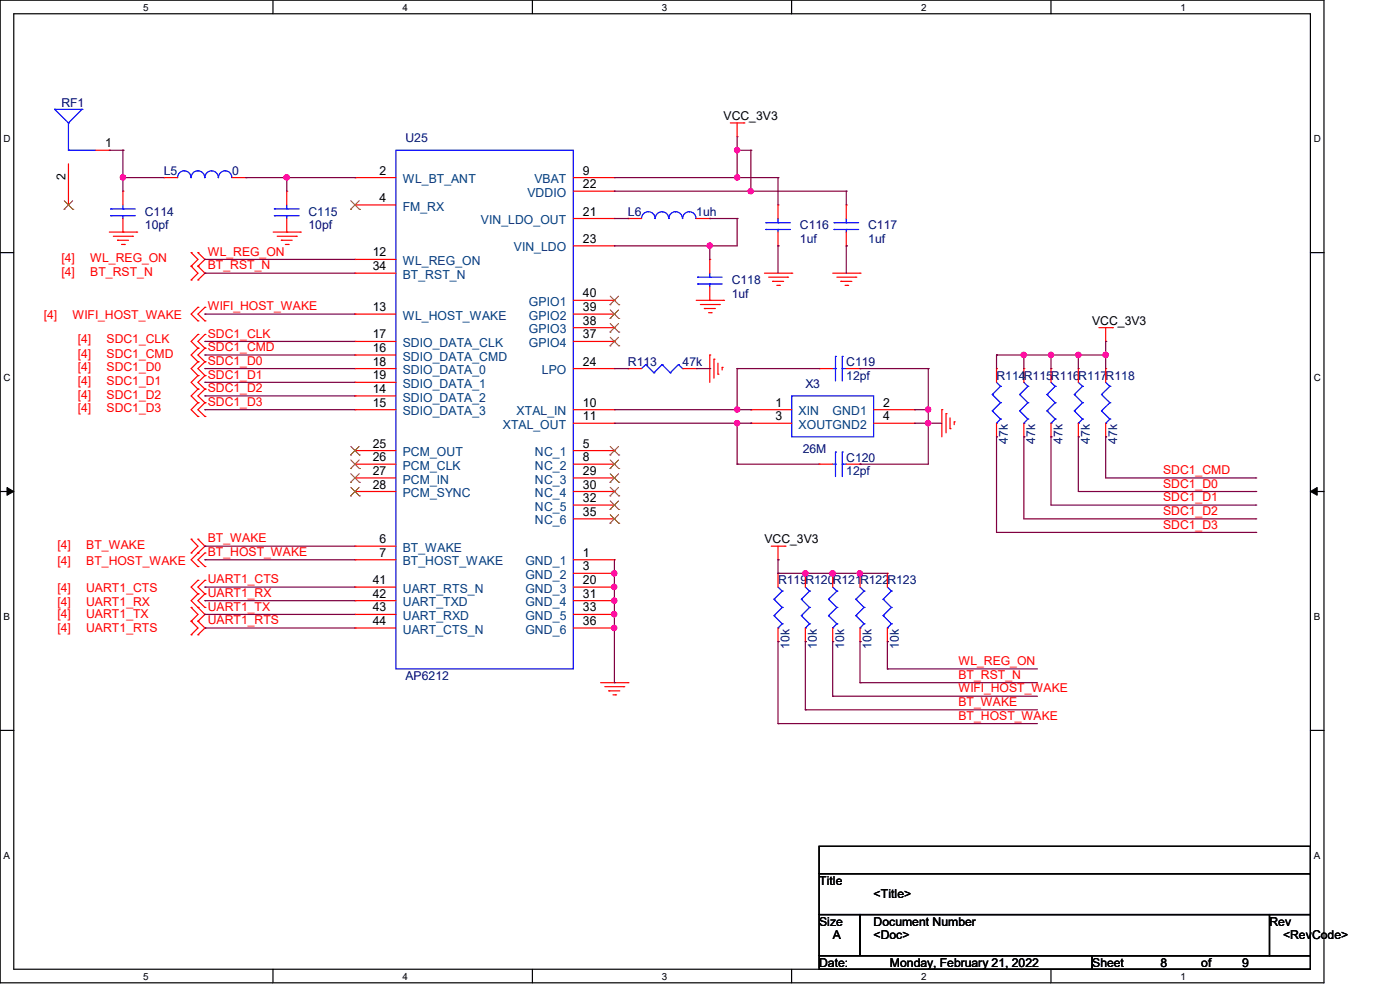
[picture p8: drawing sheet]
<svg xmlns="http://www.w3.org/2000/svg" width="297mm" height="210mm" viewBox="0 0 297 210" stroke-linecap="round" stroke-linejoin="round" font-family="sans-serif">
<path d="M0 0h280.9v208.5h-280.9zM2.9 2.9h275.1v202.7h-275.1z" fill="none" stroke="#000" stroke-width=".25"/>
<g fill="#fff">
<path d="M30.4 .3h1.1v2.4h-1.1z"/>
<path d="M30.4 205.9h1.1v2.3h-1.1z"/>
</g>
<path d="M57.9 0v2.9M57.9 205.6v2.9" fill="none" stroke="#000" stroke-width=".25"/>
<g fill="#fff">
<path d="M85.4 .3h1.1v2.4h-1.1z"/>
<path d="M85.4 205.9h1.1v2.3h-1.1z"/>
</g>
<path d="M112.9 0v2.9M112.9 205.6v2.9" fill="none" stroke="#000" stroke-width=".25"/>
<g fill="#fff">
<path d="M140.4 .3h1.2v2.4h-1.2z"/>
<path d="M140.4 205.9h1.2v2.3h-1.2z"/>
</g>
<path d="M167.9 0v2.9M167.9 205.6v2.9" fill="none" stroke="#000" stroke-width=".25"/>
<g fill="#fff">
<path d="M195.4 .3h1.2v2.4h-1.2z"/>
<path d="M195.4 205.9h1.2v2.3h-1.2z"/>
</g>
<path d="M223 0v2.9M223 205.6v2.9" fill="none" stroke="#000" stroke-width=".25"/>
<g fill="#fff">
<path d="M250.4 .3h1.2v2.4h-1.2z"/>
<path d="M250.4 205.9h1.2v2.3h-1.2z"/>
<path d="M.8 28.2h1.4v2.4h-1.4z"/>
<path d="M278.7 28.2h1.5v2.4h-1.5z"/>
<path d="M.8 78.9h1.4v2.3h-1.4z"/>
<path d="M278.7 78.9h1.5v2.3h-1.5z"/>
</g>
<path d="M0 53.6h2.9M278 53.6h2.9" fill="none" stroke="#000" stroke-width=".25"/>
<g fill="#fff">
<path d="M.8 129.6h1.3v2.3h-1.3z"/>
<path d="M278.7 129.6h1.4v2.3h-1.4z"/>
</g>
<path d="M0 104.3h2.9M278 104.3h2.9" fill="none" stroke="#000" stroke-width=".25"/>
<path d="M1.5 103.4l1.4 .9-1.4 .8zM278 104.3l1.4-.9v1.7z" fill="#000" stroke="#000" stroke-width=".21"/>
<g fill="#fff">
<path d="M.8 180.3h1.3v2.3h-1.3z"/>
<path d="M278.7 180.3h1.4v2.3h-1.4z"/>
</g>
<path d="M0 154.9h2.9M278 154.9h2.9M173.8 179.5h104.2v5.8h-104.2zM173.8 185.3h104.2v8.7h-104.2zM173.8 194h8.7v8.7h-8.7zM182.5 194h86.8v8.7h-86.8zM269.3 194h8.7v8.7h-8.7zM173.8 202.7h57.9v2.9h-57.9zM231.7 202.7h46.3v2.9h-46.3z" fill="none" stroke="#000" stroke-width=".25"/>
<g fill="none" stroke="#f00" stroke-width=".25">
<path d="M14.5 34.8v8.7M20.3 31.9h2.9M23.2 31.9h.1M34.8 37.7h.1M34.8 37.7h2.9M49.2 37.7h3M52.2 37.7h.1M75.3 37.7h.1M75.3 37.7h8.7M121.6 37.7h8.7M130.3 37.7h.1M154.9 26.1h2.9"/>
<path d="M156.4 29h.1M156.4 26.1v2.9M157.8 26.1h.1M14.5 43.5h.1M23.2 49.2h5.8M24 50.1h4.1M24.9 51h.1M24.9 51h2.4M25.8 51.9h.6M26.1 49.2h.1M26.1 40.6h.1M26.1 40.6v2.9"/>
<path d="M26.1 46.4v2.8M26.4 51.9h.1M28.1 50.1h.1M29 49.2h.1M40.6 56.5h.1M40.6 59.4h.1M40.6 53.6h.1M40.6 56.5l1.4 1.5-1.4 1.4M40.6 53.6l1.4 1.4-1.4 1.5M42 59.4h.1M42 56.5h.1M42 53.6h.1"/>
<path d="M42 56.5l1.5 1.5-1.5 1.4M42 53.6l1.5 1.4-1.5 1.5M58 49.2h5.7M58.8 50.1h4.1M59.7 51h.1M59.7 51h2.3M60.5 51.9h.6M60.8 49.2h.1M60.8 40.6h.1M60.8 40.6v2.9M60.8 46.4v2.8M61.1 51.9h.1"/>
<path d="M62.9 50.1h.1M63.7 49.2h.1M75.3 43.5h.1M75.3 55h.1M75.3 58h.1M75.3 58h8.7M75.3 43.5h8.7M75.3 55h8.7M121.6 46.4h8.7M121.6 40.6h8.7M121.6 52.2h8.7M130.3 46.4h.1"/>
<path d="M130.3 40.6h.1M130.3 52.2h.1M133.2 46.4h.1M133.2 46.4h2.9M147.7 46.4h2.9M150.6 46.4h.1M150.6 55h.1M150.6 55v3M162.2 58h5.8M163.1 58.8h4M163.9 59.7h.1M163.9 59.7h2.3"/>
<path d="M165.1 52.2h.1M165.1 43.5h.1M165.1 43.5v2.9M165.1 49.2v3M167.1 58.8h.1M168 58h.1M176.7 58h5.8M177.5 58.8h4.1M178.4 59.7h.1M178.4 59.7h2.3M179.5 52.2h.1M179.5 43.5h.1"/>
<path d="M179.5 43.5v2.9M179.5 49.2v3M181.6 58.8h.1M182.5 58h.1M42 71h.1M42 73.9h.1M42 76.8h.1M42 79.7h.1M42 65.2h.1M42 68.1h.1M42 71l-1.4 1.4 1.4 1.5M42 73.9l-1.4 1.4 1.4 1.5"/>
<path d="M42 76.8l-1.4 1.4 1.4 1.5M42 79.7l-1.4 1.4 1.4 1.4M42 65.2l-1.4 1.4 1.4 1.5M43.5 71h.1M43.5 73.9h.1M43.5 76.8h.1M43.5 79.7h.1M43.5 65.2h.1M43.5 68.1h.1M43.5 71l-1.5 1.4 1.5 1.5M43.5 73.9l-1.5 1.4 1.5 1.5M43.5 76.8l-1.5 1.4 1.5 1.5"/>
<path d="M43.5 79.7l-1.5 1.4 1.5 1.4M43.5 65.2l-1.5 1.4 1.5 1.5M75.3 66.6h.1M75.3 75.3h.1M75.3 72.4h.1M75.3 78.2h.1M75.3 78.2h8.7M75.3 66.6h8.7M75.3 75.3h8.7M75.3 72.4h8.7M121.6 63.7h8.7M121.6 69.5h8.7"/>
<path d="M121.6 78.2h8.7M121.6 66.6h8.7M121.6 72.4h8.7M130.3 78.2h.1M130.3 72.4h.1M130.3 69.5h.1M130.3 66.6h.1M130.3 63.7h.1M133.2 78.2h.1M133.2 78.2h2.9M144.8 78.2h2.9M147.7 78.2h.1"/>
<path d="M147.7 63.7h5.8M148.6 64.6h4M149.4 65.4h.1M149.4 65.4h2.4M150.3 66.3h.6M150.6 75.3h.1M150.6 63.7h.1M150.6 60.8v2.9M150.6 75.3v5.8M150.9 66.3h.1M151.5 76.2h.1M151.5 76.2v4"/>
<path d="M152.3 79.4h.1M152.3 77v2.4M152.6 64.6h.1M153.2 77.9h.1M153.2 77.9v.6M153.5 63.7h.1M164.8 60.5h.6M165.4 60.5h.1M173.8 78.2h.1M173.8 78.2h2.9M179.3 60.5h.5M179.5 78.2h3"/>
<path d="M179.8 60.5h.1M182.5 78.2h.1M211.4 78.2h.1M211.4 78.2v2.9M217.2 78.2h.1M217.2 78.2v2.9M223 78.2h.1M223 78.2v2.9M228.8 78.2h.1M228.8 78.2v2.9M233.1 69.5h2.9M234.6 72.4h.1"/>
<path d="M234.6 78.2h.1M234.6 69.5v2.9M234.6 78.2v2.9M236 69.5h.1M42 82.5h.1M42 85.4h.1M42 88.3h.1M42 82.5l-1.4 1.5 1.4 1.4M42 85.4l-1.4 1.5 1.4 1.4M43.5 82.5h.1M43.5 85.4h.1M43.5 88.3h.1"/>
<path d="M43.5 82.5l-1.5 1.5 1.5 1.4M43.5 85.4l-1.5 1.5 1.5 1.4M75.3 84h.1M75.3 86.9h.1M75.3 81.1h.1M75.3 95.6h.1M75.3 98.5h.1M75.3 95.6h8.7M75.3 98.5h8.7M75.3 86.9h8.7M75.3 84h8.7M75.3 81.1h8.7"/>
<path d="M121.6 95.6h8.7M121.6 98.5h8.7M121.6 86.9h8.7M121.6 89.8h8.7M130.3 95.6h.1M130.3 98.5h.1M130.3 86.9h.1M130.3 89.8h.1M159.3 86.9h.1M159.3 89.8h.1M159.3 86.9h8.7M159.3 89.8h8.7"/>
<path d="M173.8 98.5h.1M173.8 98.5h2.9M179.5 98.5h3M182.5 98.5h.1M185.3 86.9h8.7M185.3 89.8h8.7M194 86.9h.1M194 89.8h.1M199.8 86.9h.1M199.8 86.9v5.8M200.7 87.8h.1M200.7 87.8v4"/>
<path d="M201.5 90.9h.1M201.5 88.6v2.3M202.4 89.5h.1M202.4 89.5v.6M211.4 92.7h.1M211.4 89.8v2.9M217.2 92.7h.1M217.2 89.8v2.9M223 92.7h.1M223 89.8v2.9M228.8 92.7h.1M228.8 89.8v2.9"/>
<path d="M234.6 92.7h.1M234.6 89.8v2.9M40.6 114.4h.1M40.6 117.3h.1M40.6 114.4l1.4 1.5-1.4 1.4M42 117.3h.1M42 114.4h.1M42 117.3l-1.4 1.4 1.4 1.5M42 114.4l1.5 1.5-1.5 1.4M43.5 117.3h.1M43.5 117.3l-1.5 1.4 1.5 1.5M75.3 115.9h.1"/>
<path d="M75.3 118.7h.1M75.3 101.4h.1M75.3 104.3h.1M75.3 115.9h8.7M75.3 118.7h8.7M75.3 101.4h8.7M75.3 104.3h8.7M121.6 118.7h8.7M121.6 101.4h8.7M121.6 104.3h8.7M121.6 107.1h8.7M121.6 110.1h8.7"/>
<path d="M130.3 118.7h.1M130.3 101.4h.1M130.3 104.3h.1M130.3 107.1h.1M130.3 110.1h.1M163.6 115.9h2.9M165.1 118.7h.1M165.1 115.9v2.8M166.5 115.9h.1M40.6 128.9h.1M40.6 131.8h.1M40.6 134.7h.1"/>
<path d="M40.6 128.9l1.4 1.4-1.4 1.5M40.6 131.8l1.4 1.4-1.4 1.5M42 131.8h.1M42 128.9h.1M42 134.7h.1M42 126h.1M42 123.1h.1M42 120.2h.1M42 126l-1.4 1.4 2.9 2.9-1.5 1.5M42 131.8l1.5 1.4-1.5 1.5M42 123.1l-1.4 1.4 1.4 1.5M43.5 126h.1"/>
<path d="M43.5 128.9h.1M43.5 123.1h.1M43.5 120.2h.1M43.5 126l-1.5 1.4 1.5 1.5M43.5 123.1l-1.5 1.4 1.5 1.5M75.3 124.5h.1M75.3 127.4h.1M75.3 130.3h.1M75.3 133.2h.1M75.3 124.5h8.7M75.3 127.4h8.7M75.3 130.3h8.7"/>
<path d="M75.3 133.2h8.7M121.6 121.6h8.7M121.6 124.5h8.7M121.6 127.4h8.7M121.6 130.3h8.7M121.6 133.2h8.7M130.3 121.6h.1M130.3 124.5h.1M130.3 127.4h.1M130.3 130.3h.1M130.3 133.2h.1M165.1 121.6h.1"/>
<path d="M165.1 136.1h.1M165.1 121.6v2.9M165.1 133.2v2.9M170.9 121.6h.1M170.9 136.1h.1M170.9 121.6v2.9M170.9 133.2v2.9M176.7 121.6h.1M176.7 136.1h.1M176.7 121.6v2.9M176.7 133.2v2.9M182.5 121.6h.1"/>
<path d="M182.5 136.1h.1M182.5 121.6v2.9M182.5 133.2v2.9M188.3 121.6h.1M188.3 136.1h.1M188.3 121.6v2.9M188.3 133.2v2.9M127.4 144.8h5.8M128.3 145.7h4M129.2 146.6h.1M129.2 146.6h2.3M130 147.4h.6"/>
<path d="M130.6 147.4h.1M132.3 145.7h.1M133.2 144.8h.1"/>
</g>
<g fill="none" stroke="#00f" stroke-width=".25">
<path d="M11.6 23.2h.1M11.6 23.2h5.8M11.6 23.2l2.9 2.9M14.5 31.9h.1M14.5 26.1h.1M14.5 31.9h5.8M14.5 26.1v5.8M17.4 23.2h.1M17.4 23.2l-2.9 2.9M40.5 37.7a1.42 1.42 0 0 0-1.4-1.5 1.42 1.42 0 0 0-1.4 1.5M43.4 37.7a1.43 1.43 0 0 0-1.4-1.5 1.42 1.42 0 0 0-1.4 1.5M46.3 37.7a1.42 1.42 0 0 0-1.4-1.5 1.42 1.42 0 0 0-1.4 1.5"/>
<path d="M49.2 37.7a1.42 1.42 0 0 0-1.4-1.5 1.42 1.42 0 0 0-1.4 1.5M84 31.9h37.6v110h-37.6zM23.5 44.3h.1M23.5 45.8h.1M23.5 44.3h5.2M23.5 45.8h5.2M26.1 45.8h.1M26.1 44.3h.1M26.1 43.5v.8M26.1 45.8v.6M58.2 44.3h.1M58.2 45.8h.1"/>
<path d="M58.2 44.3h5.3M58.2 45.8h5.3M60.8 45.8h.1M60.8 44.3h.1M60.8 43.5v.8M60.8 45.8v.6M139 46.4a1.44 1.44 0 0 0-1.5-1.5 1.44 1.44 0 0 0-1.4 1.5M144.8 46.4a1.43 1.43 0 0 0-1.5-1.5 1.5 1.5 0 0 0-1.4 1.5v-.1a1.42 1.42 0 0 0-1.4-1.4 1.42 1.42 0 0 0-1.5 1.5M147.7 46.4v-.1a1.42 1.42 0 0 0-1.4-1.4 1.42 1.42 0 0 0-1.5 1.5M148 58.8h.1M148 58.8h5.2M150.6 58.8h.1"/>
<path d="M150.6 58v.8M162.5 47.2h.1M162.5 48.7h.1M162.5 47.2h5.2M162.5 48.7h5.2M165.1 48.7h.1M165.1 47.2h.1M165.1 46.4v.8M165.1 48.7v.5M177 47.2h.1M177 48.7h.1M177 47.2h5.2"/>
<path d="M177 48.7h5.2M179.5 48.7h.1M179.5 47.2h.1M179.5 46.4v.8M179.5 48.7v.5M137 77.3h.1M137 77.3l-.9 .9M137 77.3l1.7 1.8M138.7 79.1h.1M140.5 77.3h.1M140.5 77.3l-1.8 1.8M140.5 77.3l1.7 1.8"/>
<path d="M142.2 79.1h.1M143.9 77.3h.1M143.9 77.3l-1.7 1.8M143.9 77.3l.9 .9M144.8 78.2h.1M148 60.2h.1M148 60.2h5.2M150.6 60.2h.1M150.6 60.2v.6M176.7 78.2h.5M177.2 78.2h.1M177.2 75.6h.1"/>
<path d="M177.2 75.6v5.2M178.7 75.6h.1M178.7 78.2h.1M178.7 75.6v5.2M178.7 78.2h.8M168 84h17.3v8.7h-17.3zM176.7 98.5h.5M177.2 98.5h.1M177.2 95.9h.1M177.2 95.9v5.2M178.7 95.9h.1M178.7 98.5h.1"/>
<path d="M178.7 98.5h.8M178.7 95.9v5.2M210.5 83.7h.1M210.5 87.2h.1M210.5 83.7l1.8 1.7M210.5 87.2l1.8 1.7M211.4 89.8h.1M211.4 81.1l.9 .9M212.3 82h.1M212.3 85.4h.1M212.3 88.9h.1M212.3 82l-1.8 1.7"/>
<path d="M212.3 85.4l-1.8 1.8M212.3 88.9l-.9 .9M216.3 83.7h.1M216.3 87.2h.1M216.3 83.7l1.8 1.7M216.3 87.2l1.8 1.7M217.2 89.8h.1M217.2 81.1l.9 .9M218.1 82h.1M218.1 85.4h.1M218.1 88.9h.1M218.1 82l-1.8 1.7"/>
<path d="M218.1 85.4l-1.8 1.8M218.1 88.9l-.9 .9M222.1 83.7h.1M222.1 87.2h.1M222.1 83.7l1.8 1.7M222.1 87.2l1.8 1.7M223 89.8h.1M223 81.1l.9 .9M223.9 82h.1M223.9 85.4h.1M223.9 88.9h.1M223.9 82l-1.8 1.7"/>
<path d="M223.9 85.4l-1.8 1.8M223.9 88.9l-.9 .9M227.9 83.7h.1M227.9 87.2h.1M227.9 83.7l1.8 1.7M227.9 87.2l1.8 1.7M228.8 89.8h.1M228.8 81.1l.9 .9M229.7 82h.1M229.7 85.4h.1M229.7 88.9h.1M229.7 82l-1.8 1.7"/>
<path d="M229.7 85.4l-1.8 1.8M229.7 88.9l-.9 .9M233.7 83.7h.1M233.7 87.2h.1M233.7 83.7l1.8 1.7M233.7 87.2l1.8 1.7M234.6 89.8h.1M234.6 81.1l.9 .9M235.5 82h.1M235.5 85.4h.1M235.5 88.9h.1M235.5 82l-1.8 1.7"/>
<path d="M235.5 85.4l-1.8 1.8M235.5 88.9l-.9 .9M164.2 127.1h.1M164.2 130.6h.1M164.2 127.1l1.7 1.8M164.2 130.6l1.7 1.7M165.1 133.2h.1M165.1 124.5l.8 .9M165.9 125.4h.1M165.9 128.9h.1M165.9 132.3h.1M165.9 125.4l-1.7 1.7"/>
<path d="M165.9 128.9l-1.7 1.7M165.9 132.3l-.8 .9M170 127.1h.1M170 130.6h.1M170 127.1l1.7 1.8M170 130.6l1.7 1.7M170.9 133.2h.1M170.9 124.5l.8 .9M171.7 125.4h.1M171.7 128.9h.1M171.7 132.3h.1M171.7 125.4l-1.7 1.7"/>
<path d="M171.7 128.9l-1.7 1.7M171.7 132.3l-.8 .9M175.8 127.1h.1M175.8 130.6h.1M175.8 127.1l1.7 1.8M175.8 130.6l1.7 1.7M176.7 133.2h.1M176.7 124.5l.8 .9M177.5 125.4h.1M177.5 128.9h.1M177.5 132.3h.1M177.5 125.4l-1.7 1.7"/>
<path d="M177.5 128.9l-1.7 1.7M177.5 132.3l-.8 .9M181.6 127.1h.1M181.6 130.6h.1M181.6 127.1l1.7 1.8M181.6 130.6l1.7 1.7M182.5 133.2h.1M182.5 124.5l.8 .9M183.3 125.4h.1M183.3 128.9h.1M183.3 132.3h.1M183.3 125.4l-1.7 1.7"/>
<path d="M183.3 128.9l-1.7 1.7M183.3 132.3l-.8 .9M187.4 127.1h.1M187.4 130.6h.1M187.4 127.1l1.7 1.8M187.4 130.6l1.7 1.7M188.3 133.2h.1M188.3 124.5l.8 .9M189.1 125.4h.1M189.1 128.9h.1M189.1 132.3h.1M189.1 125.4l-1.7 1.7"/>
<path d="M189.1 128.9l-1.7 1.7M189.1 132.3l-.8 .9"/>
</g>
<g fill="none" stroke="#804000" stroke-width=".21">
<path d="M13.6 44.4h.1M13.6 42.6l1.9 1.8M15.4 42.6l-1.8 1.8M15.5 44.4h.1M74.4 44.4h.1M74.4 42.6l1.8 1.8M76.2 42.6l-1.8 1.8M76.2 44.4h.1M129.4 73.4h.1M129.4 70.4h.1M129.4 67.6h.1M129.4 64.6h.1"/>
<path d="M129.5 71.5l1.8 1.9M129.5 68.6l1.8 1.8M129.5 65.7l1.8 1.9M129.5 62.8l1.8 1.8M131.2 71.5l-1.8 1.9M131.2 68.6l-1.8 1.8M131.2 65.7l-1.8 1.9M131.2 62.8l-1.8 1.8M131.3 73.4h.1M131.3 70.4h.1M131.3 67.6h.1M131.3 64.6h.1"/>
<path d="M74.4 96.5h.1M74.4 99.4h.1M74.4 94.7l1.8 1.8M74.4 97.6l1.8 1.8M76.2 94.7l-1.8 1.8M76.2 97.6l-1.8 1.8M76.2 96.5h.1M76.2 99.4h.1M129.4 96.5h.1M129.4 99.4h.1M129.5 94.7l1.8 1.8M129.5 97.6l1.8 1.8"/>
<path d="M131.2 94.7l-1.8 1.8M131.2 97.6l-1.8 1.8M131.3 96.5h.1M131.3 99.4h.1M74.4 102.3h.1M74.4 105.2h.1M74.4 100.5l1.8 1.8M74.4 103.4l1.8 1.8M76.2 100.5l-1.8 1.8M76.2 103.4l-1.8 1.8M76.2 102.3h.1M76.2 105.2h.1"/>
<path d="M129.4 102.3h.1M129.4 105.2h.1M129.4 108.1h.1M129.4 111h.1M129.5 100.5l1.8 1.8M129.5 103.4l1.8 1.8M129.5 106.3l1.8 1.8M129.5 109.2l1.8 1.8M131.2 100.5l-1.8 1.8M131.2 103.4l-1.8 1.8M131.2 106.3l-1.8 1.8M131.2 109.2l-1.8 1.8"/>
<path d="M131.3 102.3h.1M131.3 105.2h.1M131.3 108.1h.1M131.3 111h.1"/>
</g>
<g fill="none" stroke="#800040" stroke-width=".25">
<path d="M23.2 31.9h2.9M26.1 31.9h.1M26.1 37.7h.1M26.1 31.9v8.7M26.1 37.7h8.7M52.2 37.7h23.1M60.8 37.7h.1M60.8 37.7v2.9M75.3 37.7h.1M130.3 37.7h34.8M156.4 31.9h.1M156.4 37.7h.1"/>
<path d="M156.4 29v8.7M156.4 31.9h2.9M159.3 31.9h.1M159.3 31.9v8.7M165.1 37.7h.1M165.1 37.7v5.8M43.5 55h.1M43.5 58h.1M43.5 55h31.8M43.5 58h31.8M130.3 40.6h49.2M130.3 46.4h2.9"/>
<path d="M133.2 46.4h.1M150.6 46.4h.1M150.6 52.2h.1M150.6 46.4h5.8M150.6 52.2v2.8M156.4 46.4h.1M156.4 46.4v5.8h-26.1M159.3 40.6h.1M165.1 52.2h.1M165.1 52.2v5.8M179.5 40.6h.1M179.5 52.2h.1"/>
<path d="M179.5 40.6v2.9M179.5 52.2v5.8M43.5 72.4h.1M43.5 75.3h.1M43.5 78.2h.1M43.5 66.6h.1M43.5 75.3h31.8M43.5 78.2h31.8M43.5 72.4h31.8M43.5 66.6h31.8M130.3 78.2h2.9M133.2 78.2h.1"/>
<path d="M147.7 78.2h2.9M150.6 78.2h.1M156.4 78.2h.1M156.4 78.2v8.7M156.4 78.2h17.4M182.5 78.2h.1M182.5 78.2h14.4M196.9 78.2h.1M196.9 78.2v20.3h-14.4M211.4 75.3h.1M211.4 75.3v2.9M211.4 75.3h23.2"/>
<path d="M217.2 75.3h.1M217.2 75.3v2.9M223 75.3h.1M223 75.3v2.9M228.8 75.3h.1M228.8 75.3v2.9M234.6 72.4h.1M234.6 75.3h.1M234.6 72.4v5.8M43.5 81.1h.1M43.5 84h.1M43.5 86.9h.1"/>
<path d="M43.5 86.9h31.8M43.5 81.1h31.8M43.5 84h31.8M130.3 86.9h29M130.3 89.8h29M156.4 86.9h.1M156.4 89.8h.1M156.4 98.5h.1M156.4 89.8v8.7M156.4 98.5h17.4M159.3 86.9h.1M159.3 89.8h.1"/>
<path d="M182.5 98.5h.1M194 86.9h2.9M194 89.8h5.8M196.9 86.9h.1M196.9 89.8h.1M211.4 92.7h.1M211.4 92.7v20.2h55M217.2 92.7h.1M217.2 92.7v17.4h49.2M223 92.7h.1M223 92.7v14.4h43.4M228.8 92.7h.1"/>
<path d="M228.8 92.7v11.6h37.6M234.6 92.7h.1M234.6 92.7v8.7h31.8M43.5 115.9h.1M43.5 118.7h.1M43.5 115.9h31.8M43.5 118.7h31.8M130.3 118.7v26.1M165.1 118.7h.1M165.1 118.7v2.9M266.4 101.4h.1M266.4 104.3h.1"/>
<path d="M266.4 107.1h.1M266.4 110.1h.1M266.4 112.9h.1M43.5 130.3h.1M43.5 127.4h.1M43.5 133.2h.1M43.5 124.5h.1M43.5 130.3h31.8M43.5 127.4h31.8M43.5 133.2h31.8M43.5 124.5h31.8M130.3 121.6h.1"/>
<path d="M130.3 124.5h.1M130.3 127.4h.1M130.3 130.3h.1M130.3 133.2h.1M165.1 121.6h.1M165.1 136.1h.1M165.1 136.1v17.4M165.1 121.6h23.2M170.9 121.6h.1M170.9 136.1h.1M170.9 136.1v14.5M176.7 121.6h.1"/>
<path d="M176.7 136.1h.1M176.7 136.1v11.6M182.5 121.6h.1M182.5 136.1h.1M182.5 136.1v8.7M188.3 136.1h.1M188.3 136.1v5.8M130.3 144.8h.1M165.1 153.5h.1M165.1 153.5h55M170.9 150.6h.1M170.9 150.6h49.2"/>
<path d="M176.7 147.7h.1M176.7 147.7h43.4M182.5 144.8h.1M182.5 144.8h37.6M188.3 141.9h.1M188.3 141.9h31.8"/>
</g>
<g fill="#f0f" stroke="#f0f" stroke-width=".25">
<circle cx="26.1" cy="37.6" r=".55"/>
<circle cx="156.4" cy="31.9" r=".55"/>
<circle cx="60.8" cy="37.6" r=".56"/>
<circle cx="156.4" cy="37.6" r=".55"/>
<circle cx="159.3" cy="40.6" r=".55"/>
<circle cx="150.6" cy="52.1" r=".55"/>
<circle cx="217.2" cy="75.3" r=".55"/>
<circle cx="223" cy="75.3" r=".55"/>
<circle cx="228.8" cy="75.3" r=".55"/>
<circle cx="234.6" cy="75.3" r=".56"/>
<circle cx="196.9" cy="86.9" r=".55"/>
<circle cx="156.4" cy="86.9" r=".55"/>
<circle cx="156.4" cy="89.8" r=".55"/>
<circle cx="196.9" cy="89.8" r=".55"/>
<circle cx="130.3" cy="121.6" r=".55"/>
<circle cx="130.3" cy="124.5" r=".55"/>
<circle cx="170.9" cy="121.6" r=".55"/>
<circle cx="182.4" cy="121.6" r=".55"/>
<circle cx="176.6" cy="121.6" r=".56"/>
<circle cx="130.3" cy="127.4" r=".55"/>
<circle cx="130.3" cy="130.3" r=".55"/>
<circle cx="130.3" cy="133.2" r=".55"/>
</g>
<g font-size="2.6" fill="#000080">
<text x="13" y="22.6">RF1</text>
<text x="86" y="30.1">U25</text>
<text x="34.8" y="37.1">L5</text>
<text x="49.2" y="37.1">0</text>
<text x="30.7" y="45.8">C114</text>
<text x="65.4" y="45.8">C115</text>
<text x="133.2" y="45.8">L6</text>
<text x="147.7" y="45.8">1uh</text>
<text x="30.7" y="48.7">10pf</text>
<text x="65.4" y="48.7">10pf</text>
<text x="169.7" y="48.7">C116</text>
<text x="169.7" y="51.6">1uf</text>
<text x="184.2" y="48.7">C117</text>
<text x="184.2" y="51.6">1uf</text>
<text x="155.2" y="60.3">C118</text>
<text x="155.2" y="63.2">1uf</text>
<text x="133.2" y="77.6">R113</text>
<text x="144.8" y="77.6">47k</text>
<text x="179.5" y="77.6">C119</text>
<text x="170.9" y="82.3">X3</text>
<text x="179.5" y="80.5">12pf</text>
<text x="211.4" y="80.5">R114R115R116R117R118</text>
<text x="213.8" y="94.1" transform="rotate(-90 213.8 94.1)">47k</text>
<text x="219.6" y="94.1" transform="rotate(-90 219.6 94.1)">47k</text>
<text x="225.4" y="94.1" transform="rotate(-90 225.4 94.1)">47k</text>
<text x="231.2" y="94.1" transform="rotate(-90 231.2 94.1)">47k</text>
<text x="237" y="94.1" transform="rotate(-90 237 94.1)">47k</text>
<text x="170.3" y="96.2">26M</text>
<text x="179.5" y="97.9">C120</text>
<text x="179.5" y="100.8">12pf</text>
<text x="165.1" y="124">R119R120R121R122R123</text>
<text x="167.5" y="137.6" transform="rotate(-90 167.5 137.6)">10k</text>
<text x="173.3" y="137.6" transform="rotate(-90 173.3 137.6)">10k</text>
<text x="179.1" y="137.6" transform="rotate(-90 179.1 137.6)">10k</text>
<text x="184.9" y="137.6" transform="rotate(-90 184.9 137.6)">10k</text>
<text x="190.7" y="137.6" transform="rotate(-90 190.7 137.6)">10k</text>
<text x="86" y="144.2">AP6212</text>
</g>
<g font-size="2.6">
<text x="153.5" y="25.5">VCC_3V3</text>
<text x="22.3" y="31.2">1</text>
<text x="13.9" y="38.2" transform="rotate(-90 13.9 38.2)">2</text>
<text x="80.5" y="37">2</text>
<text x="123.7" y="37">9</text>
<text x="123.7" y="39.9">22</text>
<text x="80.5" y="42.8">4</text>
<text x="123.7" y="45.7">21</text>
<text x="123.7" y="51.5">23</text>
<text x="79.1" y="54.4">12</text>
<text x="79.1" y="57.3">34</text>
<text x="79.1" y="66">13</text>
<text x="123.7" y="66">39</text>
<text x="123.7" y="63.1">40</text>
<text x="79.1" y="71.8">17</text>
<text x="123.7" y="71.8">37</text>
<text x="123.7" y="68.9">38</text>
<text x="231.7" y="69">VCC_3V3</text>
<text x="79.1" y="74.7">16</text>
<text x="79.1" y="77.6">18</text>
<text x="123.7" y="77.6">24</text>
<text x="79.1" y="83.4">14</text>
<text x="79.1" y="80.5">19</text>
<text x="79.1" y="86.3">15</text>
<text x="123.7" y="86.3">10</text>
<text x="123.7" y="89.2">11</text>
<text x="164.5" y="86.3">1</text>
<text x="164.5" y="89.2">3</text>
<text x="187.4" y="86.3">2</text>
<text x="187.4" y="89.2">4</text>
<text x="79.1" y="95">25</text>
<text x="123.7" y="95">5</text>
<text x="79.1" y="97.8">26</text>
<text x="79.1" y="100.8">27</text>
<text x="123.7" y="97.8">8</text>
<text x="123.7" y="100.8">29</text>
<text x="79.1" y="103.6">28</text>
<text x="123.7" y="103.6">30</text>
<text x="123.7" y="106.5">32</text>
<text x="123.7" y="109.4">35</text>
<text x="80.5" y="115.2">6</text>
<text x="80.5" y="118.1">7</text>
<text x="123.7" y="118.1">1</text>
<text x="162.2" y="115.3">VCC_3V3</text>
<text x="79.1" y="123.9">41</text>
<text x="123.7" y="121">3</text>
<text x="123.7" y="123.9">20</text>
<text x="79.1" y="126.8">42</text>
<text x="79.1" y="129.7">43</text>
<text x="123.7" y="126.8">31</text>
<text x="123.7" y="129.7">33</text>
<text x="79.1" y="132.6">44</text>
<text x="123.7" y="132.6">36</text>
<text x="173.8" y="187.7">Title</text>
<text x="185.3" y="190.6">&lt;Title&gt;</text>
<text x="173.8" y="196.3">Size</text>
<text x="185.3" y="196.3">Document Number</text>
<text x="269.3" y="196.3">Rev</text>
<text x="176.7" y="199.3">A</text>
<text x="185.3" y="199.3">&lt;Doc&gt;</text>
<text x="272.2" y="199.3">&lt;RevCode&gt;</text>
<text x="173.8" y="205.1">Date:</text>
<text x="188.8" y="205.1">Monday, February 21, 2022</text>
<text x="231.7" y="205.1">Sheet</text>
<text x="246.2" y="205.1">8</text>
<text x="254.8" y="205.1">of</text>
<text x="263.5" y="205.1">9</text>
</g>
<g font-size="2.6" fill="#004080">
<text x="85.4" y="38.9">WL_BT_ANT</text>
<text x="111.9" y="41.7">VDDIO</text>
<text x="113.4" y="38.9">VBAT</text>
<text x="85.4" y="44.7">FM_RX</text>
<text x="102" y="47.5">VIN_LDO_OUT</text>
<text x="109" y="53.3">VIN_LDO</text>
<text x="85.4" y="56.2">WL_REG_ON</text>
<text x="85.4" y="59.1">BT_RST_N</text>
<text x="112.2" y="64.9">GPIO1</text>
<text x="85.4" y="67.8">WL_HOST_WAKE</text>
<text x="112.2" y="70.7">GPIO3</text>
<text x="112.2" y="67.8">GPIO2</text>
<text x="85.4" y="76.5">SDIO_DATA_CMD</text>
<text x="85.4" y="73.6">SDIO_DATA_CLK</text>
<text x="112.2" y="73.6">GPIO4</text>
<text x="85.4" y="79.4">SDIO_DATA_0</text>
<text x="85.4" y="82.3">SDIO_DATA_1</text>
<text x="115" y="79.4">LPO</text>
<text x="85.4" y="85.2">SDIO_DATA_2</text>
<text x="85.4" y="88.1">SDIO_DATA_3</text>
<text x="109.6" y="88.1">XTAL_IN</text>
<text x="169.4" y="88.1">XIN</text>
<text x="176.6" y="88.1">GND1</text>
<text x="106.7" y="91">XTAL_OUT</text>
<text x="169.4" y="91">XOUTGND2</text>
<text x="85.4" y="96.8">PCM_OUT</text>
<text x="85.4" y="99.7">PCM_CLK</text>
<text x="113.5" y="96.8">NC_1</text>
<text x="113.5" y="99.7">NC_2</text>
<text x="85.4" y="102.6">PCM_IN</text>
<text x="85.4" y="105.5">PCM_SYNC</text>
<text x="113.5" y="102.6">NC_3</text>
<text x="113.5" y="105.5">NC_4</text>
<text x="113.5" y="108.3">NC_5</text>
<text x="113.5" y="111.3">NC_6</text>
<text x="85.4" y="117">BT_WAKE</text>
<text x="85.4" y="119.9">BT_HOST_WAKE</text>
<text x="111.5" y="119.9">GND_1</text>
<text x="85.4" y="125.7">UART_RTS_N</text>
<text x="111.5" y="122.8">GND_2</text>
<text x="111.5" y="125.7">GND_3</text>
<text x="85.4" y="128.6">UART_TXD</text>
<text x="85.4" y="131.5">UART_RXD</text>
<text x="111.5" y="128.6">GND_4</text>
<text x="111.5" y="131.5">GND_5</text>
<text x="85.4" y="134.4">UART_CTS_N</text>
<text x="111.5" y="134.4">GND_6</text>
</g>
<g font-size="2.6" fill="#f00">
<text x="13" y="58.5">[4]</text>
<text x="13" y="55.6">[4]</text>
<text x="19.1" y="58.5">BT_RST_N</text>
<text x="19.1" y="55.6">WL_REG_ON</text>
<text x="44.1" y="54.2">WL_REG_ON</text>
<text x="44.1" y="57.2">BT_RST_N</text>
<text x="44.1" y="65.8">WIFI_HOST_WAKE</text>
<text x="9.3" y="67.8">[4]</text>
<text x="15.4" y="67.8">WIFI_HOST_WAKE</text>
<text x="44.1" y="71.6">SDC1_CLK</text>
<text x="16.5" y="72.7">[4]</text>
<text x="16.5" y="75.9">[4]</text>
<text x="22.6" y="72.7">SDC1_CLK</text>
<text x="22.6" y="75.9">SDC1_CMD</text>
<text x="44.1" y="74.5">SDC1_CMD</text>
<text x="44.1" y="77.4">SDC1_D0</text>
<text x="16.5" y="78.8">[4]</text>
<text x="16.5" y="81.7">[4]</text>
<text x="22.6" y="78.8">SDC1_D0</text>
<text x="22.6" y="81.7">SDC1_D1</text>
<text x="44.1" y="80.3">SDC1_D1</text>
<text x="44.1" y="83.2">SDC1_D2</text>
<text x="16.5" y="84.6">[4]</text>
<text x="16.5" y="87.5">[4]</text>
<text x="22.6" y="84.6">SDC1_D2</text>
<text x="22.6" y="87.5">SDC1_D3</text>
<text x="44.1" y="86.1">SDC1_D3</text>
<text x="246.8" y="100.6">SDC1_CMD</text>
<text x="246.8" y="103.5">SDC1_D0</text>
<text x="246.8" y="106.3">SDC1_D1</text>
<text x="246.8" y="109.3">SDC1_D2</text>
<text x="246.8" y="112.1">SDC1_D3</text>
<text x="12.2" y="119.9">[4]</text>
<text x="12.2" y="116.5">[4]</text>
<text x="18.3" y="119.9">BT_HOST_WAKE</text>
<text x="18.3" y="116.5">BT_WAKE</text>
<text x="44.1" y="115.1">BT_WAKE</text>
<text x="44.1" y="117.9">BT_HOST_WAKE</text>
<text x="12.2" y="125.7">[4]</text>
<text x="18.3" y="125.7">UART1_CTS</text>
<text x="44.1" y="123.7">UART1_CTS</text>
<text x="12.2" y="131.2">[4]</text>
<text x="12.2" y="128.6">[4]</text>
<text x="18.3" y="131.2">UART1_TX</text>
<text x="18.3" y="128.6">UART1_RX</text>
<text x="44.1" y="129.5">UART1_TX</text>
<text x="44.1" y="126.6">UART1_RX</text>
<text x="12.2" y="134.1">[4]</text>
<text x="18.3" y="134.1">UART1_RTS</text>
<text x="44.1" y="132.4">UART1_RTS</text>
<text x="203.3" y="141.1">WL_REG_ON</text>
<text x="203.3" y="144">BT_RST_N</text>
<text x="203.3" y="146.9">WIFI_HOST_WAKE</text>
<text x="203.3" y="149.8">BT_WAKE</text>
<text x="203.3" y="152.7">BT_HOST_WAKE</text>
</g>
<g font-size="2.1">
<text x="30.4" y="2.2">5</text>
<text x="85.4" y="2.2">4</text>
<text x="140.4" y="2.2">3</text>
<text x="195.4" y="2.2">2</text>
<text x="250.4" y="2.2">1</text>
<text x=".8" y="30.1">D</text>
<text x="278.7" y="30.1">D</text>
<text x=".8" y="80.8">C</text>
<text x="278.7" y="80.8">C</text>
<text x=".8" y="131.5">B</text>
<text x="278.7" y="131.5">B</text>
<text x=".8" y="182.2">A</text>
<text x="278.7" y="182.2">A</text>
<text x="30.4" y="207.8">5</text>
<text x="85.4" y="207.8">4</text>
<text x="140.4" y="207.8">3</text>
<text x="195.4" y="207.8">2</text>
<text x="250.4" y="207.8">1</text>
</g>
</svg>
